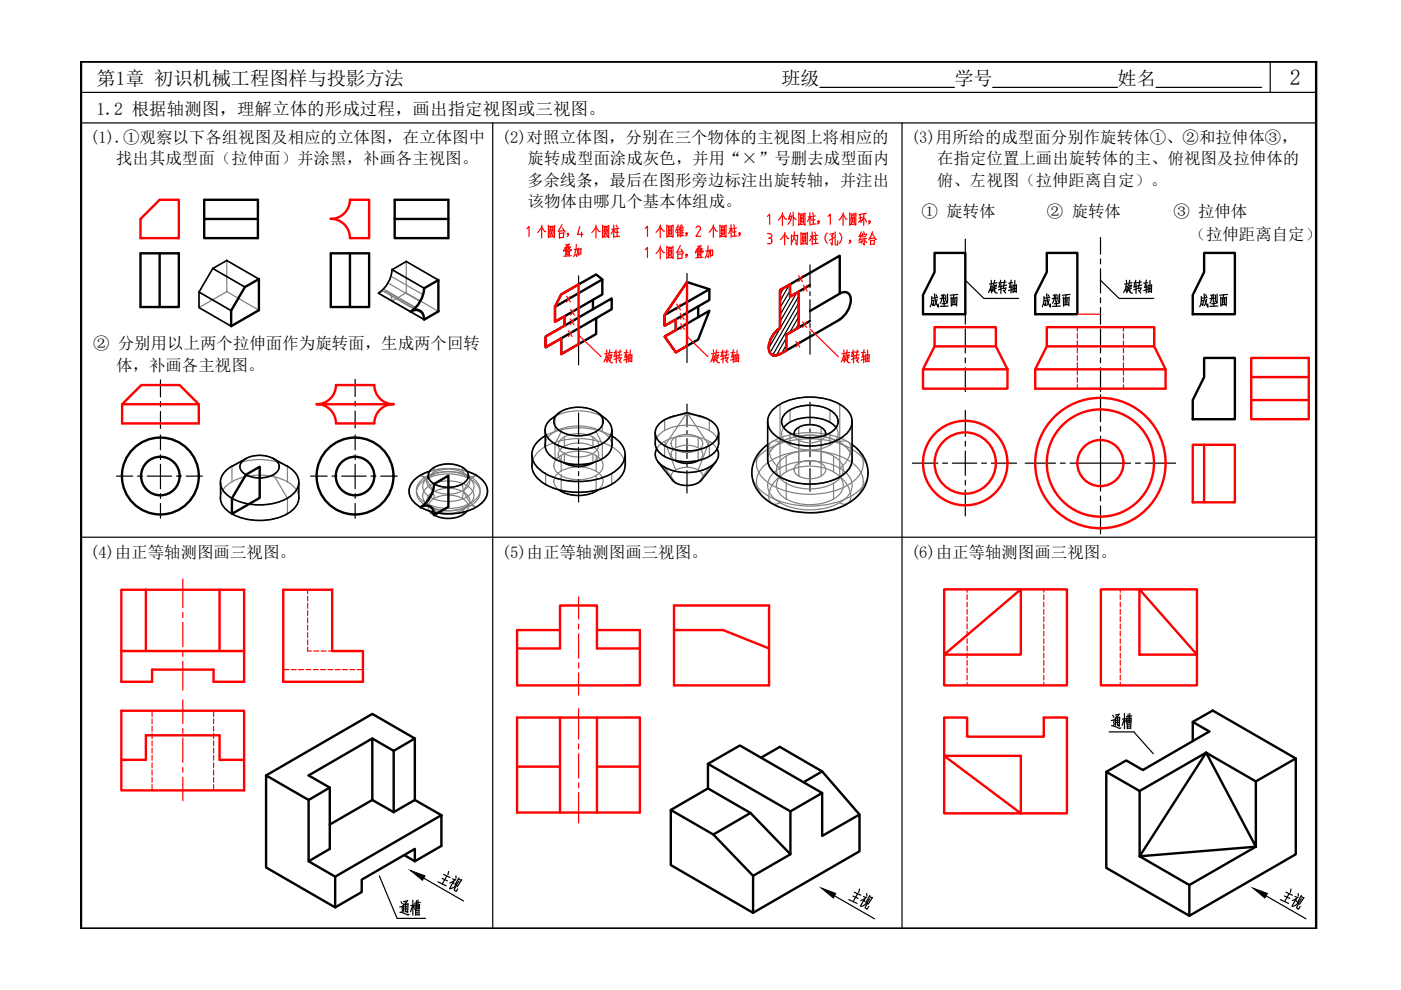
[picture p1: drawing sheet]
<svg xmlns="http://www.w3.org/2000/svg" width="297mm" height="210mm" viewBox="0 0 297 210" stroke-linecap="round" stroke-linejoin="round" font-family="sans-serif">
<!-- layer: 0 -->
<path d="M17.2 13.1h261.8v183.8h-261.8z" fill="none" stroke="#000" stroke-width=".51"/>
<g fill="none" stroke="#000" stroke-width=".25">
<path d="M17.2 19.6h261.8M173.8 18.5h28.5M210.5 18.5h26.4M245.1 18.5h22.4M269.3 13.1v6.5M17.2 26.1h261.8M104.5 26.1v170.8M191.2 26.1v170.8M253.6 88.9h8.2M17.2 113.9h261.8M132.5 152.1h3.2v3.2M135.7 142.1v3.2h-3.2"/>
<path d="M142.9 142.1v3.2h3.2M223 152.1h3.2v3.2M226.2 142.1v3.2h-3.2M233.4 142.1v3.2h3.2"/>
</g>
<g fill="none" stroke="#000" stroke-width=".51">
<path d="M29.8 53.7h8.1v11.4h-8.1zM33.9 53.7v11.4M43.3 42.4h11.4v8.1h-11.4zM43.3 46.4h11.4M70.1 53.7h8.2v11.4h-8.2zM74.2 53.7v11.4M83.7 42.4h11.4v8.1h-11.4zM83.7 46.4h11.4M127.7 59.3l-10 5.8M145.7 59.8l4.7 1.5v2.3l-2.4 1.4v2.3l2.4-1.4-2.4 6.1-4.7 2.7-2.4-3.3 2.4-1.4v-2.3l-2.4 1.4v-2.3zM198.1 53.6h6.6v13h-9v-4l2.4-4.9zM221.9 53.6h6.5v13h-8.9v-4l2.4-4.9z"/>
<path d="M255.3 53.6h6.5v13h-8.9v-4l2.4-4.9zM51.9 60.9l3-1.7v6.6l-5.9 3.4v-3.3zM87 66.1a1.76 1.76 0 0 1 2.1-.2 1.76 1.76 0 0 1 .8 1.8M89.9 61.1a6.3 6.3 0 0 1-2.8 5M89.9 61.1l3-1.7v6.6l-3 1.8M119 62.4l7.4-4.2 1.3 1.1v3.1l-2 1.2v2l4-2.3v2.3l-3.3 1.9v3.3l-7.4 4.3v-3.4l-3.3 1.9v-2.2l4-2.3v-2l-2 1.1v-3.1zM125.7 63.6l-6 3.5M125.7 65.6l-6 3.5M126.4 67.5l-7.4 4.2M148 65l-4.7 2.7M148 67.3l-4.7 2.7M150.4 61.3l-9.5 5.5"/>
<path d="M167.5 60.3v2.6l4.2-2.5M169.4 61.8v7.7M171.7 65.9l6.3-3.6v-8.1l-12.6 7.3v8.1a4.7 4.7 0 0 0-2.2 5.2 1.38 1.38 0 0 0 2.2 .3M171.7 68.1l-5 2.9v3.3M178 62.2a1.44 1.44 0 0 1 1.7-.1 1.44 1.44 0 0 1 .7 1.5 5.3 5.3 0 0 1-2.4 4.1M178 67.8l-12.6 7.3M255.3 75.9h6.5v13h-8.9v-4.1l2.4-4.8zM52.1 100.7l3-1.7v6.6l-5.9 3.4v-3.4zM92 102.6a6.4 6.4 0 0 1-2.8 5 1.76 1.76 0 0 1 2-.2 1.76 1.76 0 0 1 .8 1.8M92.1 102.6l3-1.7v6.6l-3 1.7M78.9 156.6v13l4.6 2.6M83.5 159.2v13"/>
<path d="M88 156.6v13M252.9 153.1l4.2-2.4 17.6 10.1v20.3l-22.5 13.1M252.9 157.1v-4l3.5 2-14.1 8.2-3.5-2.1-4.2 2.4M56.4 164.4l22.5-13 9.1 5.2-4.5 2.6-4.6-2.6-13.5 7.8 4.5 2.6v13l-4.5 2.6 5.7 3.3M65.4 169.6v13M69.9 167l-4.5 2.6-9-5.2v19.5l14.7 8.5 5.6-3.3v-2.6l11.3-6.5v2.6l5.6-3.2v-6.6M78.9 169.6l-9 5.2M88 169.6l-4.5 2.6M88 169.6l5.6 3.2M93.6 172.8l-22.5 13.1v6.5M142.2 171.7l7.9-4.5 9 5.2-7.9 4.5-9-5.2v11.7l17.5 10.1 22.5-13v-7.8l-7.9 4.5v-9.1l-6.7 3.9v9.1l-7.9 4.6v7.8M150.1 162v5.2"/>
<path d="M151.2 176.9l8.5 8.8M159.1 172.4l8.5 8.7M161.4 160.6l3.9-2.2 9 5.2-3.9 2.2M174.3 168.1l-17.4-10-6.8 3.9 17.5 10M174.3 163.6l7.9 9.1M241.6 167.7l14.1-8.1 10.6 19.9v-13.8l-10.6-6.1-14.1 22 24.7-2.1-14.1 8.1-10.6-6v-13.9l-7-4.1v20.4l17.6 10.2v-6.6M274.7 160.8l-8.4 4.9M85.7 181.3l2.3 1.3"/>
<circle cx="34" cy="100.9" r="8.2"/>
<circle cx="34" cy="100.9" r="4.1"/>
<circle cx="75.3" cy="100.9" r="8.2"/>
<circle cx="75.3" cy="100.9" r="4.1"/>
</g>
<!-- layer: 0 -->
<path d="M174.1 188.3l3.1 1.1-.5 1zM265.6 188.3l3.1 1.1-.5 1z" fill="#000" stroke="#000" stroke-width=".21"/>
<g fill="none" stroke="#000" stroke-width=".25">
<path d="M204.7 59.4l3.9 3.9h7.4M233.3 59.4l4 3.9h7.3M166.1 61.1l-.7 1.3M166.7 71.7l-2.1 3.7M166.7 73.2l-1 1.7M167.4 60.4l-2 3.4M167.5 61.6l-2.1 3.7M167.7 62.8l-2.3 3.9M168.9 62l-3.5 6.2M169.4 62.8l-6.4 11M169.4 64.2l-6.1 10.6M169.4 65.7l-5.6 9.6"/>
<path d="M169.4 67.1l-2 3.5M169.4 68.6l-.8 1.2M265.3 75.9v13h12.2M201.1 82.4h7.1M229.8 82.4h7M252.9 94.3h8.9v12.2M48.6 150.7h3.2v3.1M51.8 141.4v3.2h-3.2M60.1 141.4v3.2h3.1M240.4 155.2l4.1 4.6M80.4 185.7l3.8 9h6"/>
</g>
<path d="M87 184.6l3.1 1.1-.5 .9z" fill="#000" stroke="#000" stroke-width=".21"/>
<g fill="none" stroke="#000" stroke-width=".25">
<path d="M122.7 58.5v4.8M145.7 58v4.8M171.7 56.2v4.8M204.7 50.7v3.3M204.7 55.1v1M204.7 57.1v5.2M233.3 50.4v3.5M233.3 54.9v1.1M233.3 57v5.1M122.7 64.1v.9M122.7 65.8v4.2M122.7 70.9v.8"/>
<path d="M122.7 72.6v4.8M145.7 63.6v.9M145.7 70.3v.9M145.7 72v4.9M171.7 63.5v4.2M171.7 68.6v.8M171.7 70.3v4.8M204.7 65.4v3.3M204.7 69.8v5M204.7 75.9v1M204.7 78v5M233.3 63.1v1.1"/>
<path d="M233.3 65.2v3.5M233.3 69.8v5M233.3 75.9v1M233.3 78v5M34 80.5v3.6M34 85.2v1M34 87.2v3.6M34 92.2v3.2M34 96.4v1M34 98.5v5.1M75.3 80.4v3.7M75.3 85.1v1"/>
<path d="M75.3 87.2v3.5M75.3 92.2v3.2M75.3 96.4v1M75.3 98.5v5.1M122.7 87.6v4.8M122.7 93.2v.9M122.7 94.9v4.2M122.7 100v.8M145.7 85.7v4.8M145.7 91.3v.8M145.7 93v4.2M145.7 98.1v.8"/>
<path d="M145.7 99.8v4.7M171.7 85.3v4.8M171.7 90.9v.9M171.7 92.6v4.2M171.7 97.7v.8M171.7 99.3v4.9M193.4 98.2h5.4M199.8 98.2h1.1M201.9 98.2h5.2M204.7 87v5.5M204.7 93.5v1.1M204.7 95.6v5.2"/>
<path d="M208.1 98.2h1.1M210.2 98.2h5.3M217.4 98.2h6.4M224.8 98.2h1M226.9 98.2h12.8M233.3 92.5v11.6M233.3 83.7v5.7M233.3 90.4v1M240.7 98.2h1.1M242.8 98.2h6.4M24.7 101h3.4M29.2 101h1"/>
<path d="M31.2 101h5.2M34 104.7v1M34 106.8v3.1M37.4 101h1.1M39.5 101h3.4M65.9 101h3.5M70.4 101h1M72.5 101h5.1M75.3 104.7v1M75.3 106.8v3.1M78.6 101h1.1M80.7 101h3.5"/>
<path d="M122.7 101.7v4.8M204.7 101.8v1.1M204.7 103.9v5.5M233.3 105.2v1M233.3 107.3v5.9"/>
</g>
<g fill="none" stroke="#808080" stroke-width=".25">
<path d="M45.1 56.9l3-1.7v6.6l6.8 4v-6.6M45.1 56.9h.1M48.1 55.2l6.8 4-3 1.7M48.1 55.2h.1M54.9 59.2h.1M82.9 58.6l6.8 3.9M83.1 57.2a6.3 6.3 0 0 1-2.9 4.9M83.1 57.2l3-1.8 6.8 4-3 1.7M83.1 57.2h.1M83.1 57.2l6.8 3.9M86.1 55.4v6.7l-3 1.7 6.8 4 3-1.8M86.1 55.4h.1"/>
<path d="M92.9 59.4v6.6l-6.8-3.9M92.9 59.4h.1M42.2 65.2l6.8 4 5.9-3.4M42.2 61.9l2.9-5 6.8 4-2.9 5M42.2 65.2h.1M48.1 61.8l-5.9 3.4v-3.3l6.8 4v3.3M48.1 61.8h.1M49 69.2h.1M49 65.9h.1M51.9 60.9h.1M54.9 65.8h.1M80.2 62.1a1.76 1.76 0 0 1 2-.1 1.76 1.76 0 0 1 .9 1.8"/>
<path d="M80.2 62.2h.1M80.2 62.2l9.7 5.6M81.4 61.3l6.8 3.9M81.4 61.8l8.3 4.8M82.3 60l6.8 4M82.3 62l6.8 3.9M86.1 62.1h.1M87 66.1a1.76 1.76 0 0 1 2.1-.2 1.76 1.76 0 0 1 .8 1.8M87.1 66.1h.1M89.9 61.1a6.3 6.3 0 0 1-2.8 5M89.9 67.8h.1M89.9 61.1h.1"/>
<path d="M92.9 66h.1M48.1 99.6a12.2 12.2 0 0 1 13.9 0 3.2 3.2 0 0 1 0 5.3 12.2 12.2 0 0 1-13.9 0 3.2 3.2 0 0 1 0-5.3zM51.6 97.6a6 6 0 0 1 7.3 .4 1.73 1.73 0 0 1-.9 2.6 6 6 0 0 1-6.8-.7 1.56 1.56 0 0 1 .4-2.3zM52.1 97.3l-2.9 1.6v3.3M58 97.3h.1M58 97.3l2.9 1.6M60.9 98.9h.1M60.9 98.9v3.3M91.5 99.5a6 6 0 0 1 7.5 .4 1.81 1.81 0 0 1-.9 2.7 6 6 0 0 1-7-.8 1.63 1.63 0 0 1 .4-2.3zM92 99.1a1.76 1.76 0 0 1-.8 1.9 1.76 1.76 0 0 1-2-.2 6.2 6.2 0 0 1 2.8 4.9M98.1 99.1a1.76 1.76 0 0 0 .8 1.9 1.76 1.76 0 0 0 2-.2 6.2 6.2 0 0 0-2.8 4.9M98.1 99.1h.1"/>
<path d="M114.1 95.8a14 14 0 0 1 12.4-2.4 8.5 8.5 0 0 1 5.7 3.8 3.9 3.9 0 0 1-1.7 5 14.9 14.9 0 0 1-15.7 0 3.9 3.9 0 0 1-.7-6.4zM114.1 93.5a14 14 0 0 1 12.4-2.3 8.5 8.5 0 0 1 5.7 3.7 3.9 3.9 0 0 1-1.7 5 14.9 14.9 0 0 1-15.7 0 3.9 3.9 0 0 1-.7-6.4zM115.7 92.4v2.2M116.3 92.5a10.2 10.2 0 0 1 10.5-1.4 4 4 0 0 1 2.9 3.3 4 4 0 0 1-2.9 3.3 10.8 10.8 0 0 1-9.9-.9 2.77 2.77 0 0 1-.6-4.3zM116.3 89.3a10.2 10.2 0 0 1 10.5-1.4 4 4 0 0 1 2.9 3.3 4 4 0 0 1-2.9 3.3 10.8 10.8 0 0 1-9.9-.9 2.77 2.77 0 0 1-.6-4.3zM117.7 97.3h.1M117.7 94.1h.1M117.7 94.1v3.2M118.1 97.2a7.5 7.5 0 0 1 9.1 0 2.09 2.09 0 0 1-.6 3.4 7.7 7.7 0 0 1-8.5-.4 1.99 1.99 0 0 1 0-3zM118.1 87.8a7.5 7.5 0 0 1 9.1 0 2.09 2.09 0 0 1-.6 3.5 7.7 7.7 0 0 1-8.5-.4 1.99 1.99 0 0 1 0-3.1zM119 91.6h.1M119 96.5v3.4"/>
<path d="M119 87.3l-1.3 1v3.2M119 91.6l-1.3 2.5M119.1 95a6.1 6.1 0 0 1 7.5 .4 1.8 1.8 0 0 1-.9 2.8 6.1 6.1 0 0 1-7-.8 1.62 1.62 0 0 1 .4-2.4zM119.1 93a6.1 6.1 0 0 1 7.5 .4 1.8 1.8 0 0 1-.9 2.8 6.1 6.1 0 0 1-7-.8 1.62 1.62 0 0 1 .4-2.4zM119.7 98.2h.1M119.7 96.2h.1M119.7 92.7v1.9M119.7 96.2v2M125.7 92.7v1.9M125.7 96.2v2M126.4 96.5v3.4M126.4 87.3l1.3 1v3.2"/>
<path d="M126.4 91.6l1.3 2.5v3.2M129.7 92.4v2.2M139.7 94.5a9.6 9.6 0 0 1 9.9-1.3 3.5 3.5 0 0 1 2.7 3.7 6.1 6.1 0 0 1-5.6 3.2 8.8 8.8 0 0 1-7-2 2.49 2.49 0 0 1 0-3.6zM139.7 92.2a9.6 9.6 0 0 1 9.9-1.3 3.5 3.5 0 0 1 2.7 3.8 6.1 6.1 0 0 1-5.6 3.2 8.8 8.8 0 0 1-7-2.1 2.49 2.49 0 0 1 0-3.6zM139.7 90a9.6 9.6 0 0 1 9.9-1.4 3.5 3.5 0 0 1 2.7 3.8 6.1 6.1 0 0 1-5.6 3.2 8.8 8.8 0 0 1-7-2.1 2.49 2.49 0 0 1 0-3.5zM140.9 91.3v-2.3l4.8-1.5-4.8 7M140.9 99.1h.1M140.9 96.8h.1M140.9 94.5h.1M140.9 93.6l2.4 6.1M140.9 99.1l2.4 3.3M140.9 94.5v2.3"/>
<path d="M142.6 95.5a4.8 4.8 0 0 1 6.1 0 1.47 1.47 0 0 1-1 2.3 4.9 4.9 0 0 1-5.1-.6 1.22 1.22 0 0 1 0-1.7zM142.6 93.2a4.8 4.8 0 0 1 6.1 0 1.47 1.47 0 0 1-1 2.3 4.9 4.9 0 0 1-5.1-.6 1.22 1.22 0 0 1 0-1.7zM143.3 97.7h.1M143.3 95.4h.1M143.3 92.7v2.2M143.3 95.4v2.3M145.7 87.5h.1M148 92.7v2.2M148 95.4v2.3M150.4 91.3v-2.3l-4.7-1.5 4.7 7v2.3M150.4 99.1l-2.4 3.3M150.4 93.6l-2.4 6.1"/>
<path d="M160.8 96.8a14.9 14.9 0 0 1 10.9-3.8 15.5 15.5 0 0 1 10.9 3.8 4.8 4.8 0 0 1-.8 7.4 17.9 17.9 0 0 1-14.5 2.6 10.4 10.4 0 0 1-7.6-4.9 4.6 4.6 0 0 1 1.1-5.1zM161.9 98.8a14.8 14.8 0 0 1 11.3-3.2 12.3 12.3 0 0 1 8.9 4 4.5 4.5 0 0 1-1.4 6.5 17.1 17.1 0 0 1-18 0 4.5 4.5 0 0 1-.8-7.3zM161.9 95a14.8 14.8 0 0 1 11.3-3.2 12.3 12.3 0 0 1 8.9 3.9 4.5 4.5 0 0 1-1.4 6.6 17.1 17.1 0 0 1-18 0 4.5 4.5 0 0 1-.8-7.3zM164.2 94.6a13.2 13.2 0 0 1 12.4-1.5 6 6 0 0 1 4 3.6 3.9 3.9 0 0 1-2.1 4.2 13.7 13.7 0 0 1-13.5 0 3.7 3.7 0 0 1-.8-6.3zM164.2 86.5a13.2 13.2 0 0 1 12.4-1.5 6 6 0 0 1 4 3.6 3.9 3.9 0 0 1-2.1 4.2 13.7 13.7 0 0 1-13.5 0 3.7 3.7 0 0 1-.8-6.3zM165.4 93.8a1.44 1.44 0 0 0-1.7-.2 1.44 1.44 0 0 0-.7 1.5 5.3 5.3 0 0 0 2.4 4.2M165.4 93h.1M165.4 85.8v15.3M165.4 97.7a10.2 10.2 0 0 1 10.5-1.4 4 4 0 0 1 2.9 3.3 4 4 0 0 1-2.9 3.3 10.8 10.8 0 0 1-9.9-.9 2.77 2.77 0 0 1-.6-4.3zM166.5 87.6a8.7 8.7 0 0 1 10.4 0 2.38 2.38 0 0 1-.6 4 8.9 8.9 0 0 1-9.8-.5 2.26 2.26 0 0 1 0-3.5zM166.5 90.2a8.7 8.7 0 0 1 10.4 0 2.38 2.38 0 0 1-.6 4 8.9 8.9 0 0 1-9.8-.5 2.26 2.26 0 0 1 0-3.5zM166.7 96.7v3.4"/>
<path d="M167.5 91.8h.1M167.5 94.4h.1M167.5 86.9v2.6M167.5 91.8v2.6M168.7 91.1a4.8 4.8 0 0 1 6 0 1.47 1.47 0 0 1-.9 2.4 4.9 4.9 0 0 1-5.1-.7 1.22 1.22 0 0 1 0-1.7zM168.7 98.7a4.8 4.8 0 0 1 6 0 1.47 1.47 0 0 1-.9 2.4 4.9 4.9 0 0 1-5.1-.7 1.22 1.22 0 0 1 0-1.7zM169.4 93.4h.1M169.4 90.6v10.4M174.1 90.6v10.4M176 86.9v2.6M176 91.8v2.6M176.7 96.7v3.4"/>
<path d="M178 93.8a1.44 1.44 0 0 1 1.7-.2 1.44 1.44 0 0 1 .7 1.5 5.3 5.3 0 0 1-2.4 4.2M178 85.8v15.3M48.1 102.9a12.2 12.2 0 0 1 13.9 0 3.2 3.2 0 0 1 0 5.3 12.2 12.2 0 0 1-13.9 0 3.2 3.2 0 0 1 0-5.3zM52.1 100.7l-2.9 4.9v3.4M58 100.7l2.9 4.9v3.4M60.9 102.2h.1M88.1 101.5a12.2 12.2 0 0 1 13.9 0 3.2 3.2 0 0 1 0 5.3 12.2 12.2 0 0 1-13.9 0 3.2 3.2 0 0 1 0-5.3zM89 102.1a9.6 9.6 0 0 1 10-1.4 3.6 3.6 0 0 1 2.7 3.8 6.1 6.1 0 0 1-5.6 3.3 8.8 8.8 0 0 1-7.1-2.1 2.53 2.53 0 0 1 0-3.6zM89 102.6a9.6 9.6 0 0 1 10-1.4 3.6 3.6 0 0 1 2.7 3.8 6.1 6.1 0 0 1-5.6 3.3 8.8 8.8 0 0 1-7.1-2.1 2.53 2.53 0 0 1 0-3.6zM90.3 101.6a7.8 7.8 0 0 1 9.4 0 2.18 2.18 0 0 1-.5 3.6 8 8 0 0 1-8.9-.4 2.08 2.08 0 0 1 0-3.2zM90.3 103.5a7.8 7.8 0 0 1 9.4 0 2.18 2.18 0 0 1-.5 3.7 8 8 0 0 1-8.9-.5 2.08 2.08 0 0 1 0-3.2zM91.3 100.6a6.7 6.7 0 0 1 7.5 0 1.9 1.9 0 0 1 .8 1.9 1.9 1.9 0 0 1-1.3 1.5 6.4 6.4 0 0 1-7.4-.9 1.74 1.74 0 0 1 .4-2.5z"/>
<path d="M91.3 104.7a6.7 6.7 0 0 1 7.5 0 1.9 1.9 0 0 1 .8 1.8 1.9 1.9 0 0 1-1.3 1.5 6.4 6.4 0 0 1-7.4-.8 1.74 1.74 0 0 1 .4-2.5zM91.5 106.1a6 6 0 0 1 7.5 .4 1.81 1.81 0 0 1-.9 2.7 6 6 0 0 1-7-.8 1.63 1.63 0 0 1 .4-2.3zM92 102.6a6.3 6.3 0 0 1-2.8 4.9 1.77 1.77 0 0 1 2-.1 1.77 1.77 0 0 1 .8 1.8M98.1 102.6a6.3 6.3 0 0 0 2.8 4.9 1.77 1.77 0 0 0-2-.1 1.77 1.77 0 0 0-.8 1.8M98.1 105.7h.1M101 100.8h.1M115.7 102.7h.1M115.7 100.4h.1M115.7 100.4v2.3M118.1 100.5a7.5 7.5 0 0 1 9.1 0 2.09 2.09 0 0 1-.6 3.5 7.7 7.7 0 0 1-8.5-.4 1.99 1.99 0 0 1 0-3.1zM119 104.2h.1M119 100.8h.1"/>
<path d="M119 100.8v3.4M126.4 100.8v3.4M129.7 100.4v2.3M142.6 100.2a4.8 4.8 0 0 1 6.1 0 1.47 1.47 0 0 1-1 2.3 4.9 4.9 0 0 1-5.1-.6 1.22 1.22 0 0 1 0-1.7zM143.3 102.4h.1M164.2 100.1a13.2 13.2 0 0 1 12.4-1.5 6 6 0 0 1 4 3.6 3.9 3.9 0 0 1-2.1 4.1 13.7 13.7 0 0 1-13.5 0 3.7 3.7 0 0 1-.8-6.2zM165.4 101.1a4.8 4.8 0 0 0-2.2 5.2 1.38 1.38 0 0 0 2.2 .3M165.4 106.6h.1M165.4 101.1h.1M165.4 101a10.2 10.2 0 0 1 10.5-1.4 4 4 0 0 1 2.9 3.3 4 4 0 0 1-2.9 3.3 10.8 10.8 0 0 1-9.9-.9 2.77 2.77 0 0 1-.6-4.3zM166.7 105.9h.1M166.7 102.5h.1"/>
<path d="M166.7 102.5v3.4M169.4 101h.1M176.7 102.5v3.4M178 101.1a4.8 4.8 0 0 1 2.2 5.2 1.38 1.38 0 0 1-2.2 .3"/>
</g>
<g fill="none" stroke="#000" stroke-width=".34">
<path d="M45.1 56.9l-2.9 5M54.9 59.2l-6.8-4-3 1.7 6.8 4M83.1 57.2a6.3 6.3 0 0 1-2.9 4.9M92.9 59.4l-6.8-4-3 1.8 6.8 3.9M42.2 61.9v3.3l6.8 4M42.2 61.9l6.8 4M80.2 62.2l9.7 5.6M49.3 98.8a4.1 4.1 0 0 0-2.5 4 6.1 6.1 0 0 0 4.9 3.8 12.1 12.1 0 0 0 10.5-1.9 3.3 3.3 0 0 0-.5-5.4l-.9-.5M51.6 97.6a6 6 0 0 1 7.3 .4 1.73 1.73 0 0 1-.9 2.6 6 6 0 0 1-6.8-.7 1.56 1.56 0 0 1 .4-2.3zM52.2 97.2l-2.9 1.6M57.9 97.2l2.9 1.6M91.1 99.9a5.9 5.9 0 0 0-4.3 3.7 3.8 3.8 0 0 0 2.1 3.8 12.5 12.5 0 0 0 13-.6 3.3 3.3 0 0 0-.2-5.5l-1.1-.7-1.6-.7"/>
<path d="M91.5 99.5a6 6 0 0 1 7.5 .4 1.81 1.81 0 0 1-.9 2.7 6 6 0 0 1-7-.8 1.63 1.63 0 0 1 .4-2.3zM112.8 98.7a5.4 5.4 0 0 0 3.7 4.4 15.4 15.4 0 0 0 13.7-.7 4.6 4.6 0 0 0 2.3-3.7M112.8 96.4v2.3M115.6 94.4a4.4 4.4 0 0 0 3.5 3.6 10.8 10.8 0 0 0 9.4-1.3 3 3 0 0 0 1.2-2.3M115.6 92.4a4.4 4.4 0 0 0-2.6 5.2 7.3 7.3 0 0 0 4.8 3.7 15.3 15.3 0 0 0 12.7-1.5 3.9 3.9 0 0 0 .2-6.7l-1-.7M115.6 91.2v3.2M118.1 87.8a7.5 7.5 0 0 1 9.1 0 2.09 2.09 0 0 1-.6 3.5 7.7 7.7 0 0 1-8.5-.4 1.99 1.99 0 0 1 0-3.1zM118.5 87.6a4.8 4.8 0 0 0-2.9 3.6 4 4 0 0 0 2.9 3.3 11 11 0 0 0 9.6-.7 2.86 2.86 0 0 0 .3-5M119.5 98.1a6.7 6.7 0 0 0 6.3 0M126.9 87.6l1.5 1.2M129.8 91.2v3.2M132.6 96.4v2.3"/>
<path d="M138.9 91.8a4.7 4.7 0 0 0 .5 3.7 8.5 8.5 0 0 0 8 2.3 5.6 5.6 0 0 0 4.9-3.2v-.6M139.2 95.2a2.83 2.83 0 0 0 1.7 3.9 10 10 0 0 0 10.5-.8 2.54 2.54 0 0 0 .6-3.1M139.5 97.9l3.1 3.9a4.7 4.7 0 0 0 6.1 0l3.1-3.9M142.8 88.2a4.6 4.6 0 0 0-3.9 3.4 4 4 0 0 0 3.4 3.5 10.2 10.2 0 0 0 8.8-1.1 2.71 2.71 0 0 0-.3-4.8l-2.4-1M142.9 88.3l2.8-.8 2.7 .8M143.2 97.6a5.2 5.2 0 0 0 4.9 0M152.4 91.8v2.3M162.8 89.4v8.1a4.9 4.9 0 0 0 3.4 4 13.8 13.8 0 0 0 12.6-.9 4.2 4.2 0 0 0 1.9-3.1v-8.1M162.8 94.3a7 7 0 0 0 .1 12 17 17 0 0 0 17.4 .1 7 7 0 0 0 3.2-8.9l-.7-1.1-.8-1-1.3-1.1M164.2 86.5a13.2 13.2 0 0 1 12.4-1.5 6 6 0 0 1 4 3.6 3.9 3.9 0 0 1-2.1 4.2 13.7 13.7 0 0 1-13.5 0 3.7 3.7 0 0 1-.8-6.3zM166.2 90.7a8 8 0 0 1 8.1-1.9 5.5 5.5 0 0 1 3 1.9M166.5 87.6a8.7 8.7 0 0 1 10.4 0 2.38 2.38 0 0 1-.6 4 8.9 8.9 0 0 1-9.8-.5 2.26 2.26 0 0 1 0-3.5z"/>
<path d="M168.4 92.2a1.8 1.8 0 0 1 1.5-1.9 4.9 4.9 0 0 1 4.9 .9l.3 .7-.1 .3M46.7 105.5a4.4 4.4 0 0 0 2.9 3.7 12.5 12.5 0 0 0 12.4-1 3.5 3.5 0 0 0 1.4-2.7M46.8 102.3v3.3M63.4 102.3v3.3M90.8 100.9l-.1 .5M91.1 108.4a5.8 5.8 0 0 0 6.6 1l1.3-1M99.3 100.9l.2 .5M118.5 103.9a7.8 7.8 0 0 0 8.3 0"/>
</g>
<g fill="none" stroke="#f00" stroke-width=".51">
<path d="M33.9 42.4h4v8.1h-8.1v-4.1zM70.1 46.4a4.1 4.1 0 0 0 4.1-4h4.1v8.1h-4.1M70.1 46.4a4.1 4.1 0 0 1 4.1 4.1M145.7 59.8v13.5l-2.4 1.4-2.4-3.3 2.4-1.4v-2.3l-2.4 1.4v-2.3zM119 62.4l3.7-2.1v12.7l-3.7 2.1v-3.4l-3.3 1.9v-2.2l4-2.3v-2l-2 1.1v-3.1zM165.4 75.1a1.44 1.44 0 0 1-1.7 .1 1.44 1.44 0 0 1-.7-1.5 5.2 5.2 0 0 1 2.4-4.1v-8.1l2.1-1.2v2.6l1.9-1.1v7.7l-2.7 1.5v3.3l-1.3 .8M195.7 78.3h17.9M198.1 69.4h13v4l2.5 4.9v4.1h-17.9v-4.1l2.4-4.9zM198.1 73.4h13M219.5 78.3h27.6M221.9 69.4h22.8v4l2.4 4.9v4.1h-27.6v-4.1l2.4-4.9zM221.9 73.4h22.8"/>
<path d="M265.3 75.9h12.2v13h-12.2zM265.3 80h12.2M25.9 85.7l4.1-4.1h8.1l4 4.1v4.1h-16.2zM25.9 85.7h16.2M67.1 85.7a4.1 4.1 0 0 1 4.1 4.1M71.2 89.8h8.2M83.4 85.7a4.1 4.1 0 0 1-4-4.1h-8.2a4.1 4.1 0 0 1-4.1 4.1h16.4M83.4 85.7a4.1 4.1 0 0 0-4 4.1M252.9 94.3h8.9v12.2h-8.9zM255.3 94.3v12.2M265.3 84.8h12.2M25.7 125h26.1v19.6h-6.5v-2.6h-13.1v2.6h-6.5z"/>
<path d="M25.7 138h26.1M30.9 125v13M46.6 125v13M60.1 125h10.3v13h6.5v6.6h-16.8zM109.6 137.5h9.1v-9.1h7.9v9.1h9.1M118.7 133.6h-9.1v11.7h26.1v-11.7h-9.1M142.9 128.4h20.2v16.9h-20.2zM142.9 133.6h10.4l9.8 3.9M200.2 125h26v20.3h-26zM200.2 138.8l16.2-13.8v13.8zM233.4 125h8.2v13.8h12.2v6.5h-20.4zM241.6 125h12.2v13.8z"/>
<path d="M25.7 150.7h26.1v16.9h-26.1zM109.6 152.1h26.1v20.2h-26.1zM118.7 152.1v20.2M126.6 152.1v20.2M200.2 152.1h4.8v4.1h16.3v-4.1h4.9v20.4h-9.8l-16.2-12.2v12.2h16.2v-12.2h-16.2zM25.7 161.1h5.2v-5.2h15.7v5.2h5.2M109.6 162.5h9.1M126.6 162.5h9.1"/>
<circle cx="204.6" cy="98.2" r="9"/>
<circle cx="204.6" cy="98.2" r="6.5"/>
<circle cx="233.3" cy="98.2" r="13.8"/>
<circle cx="233.3" cy="98.2" r="11.4"/>
<circle cx="233.3" cy="98.2" r="4.9"/>
</g>
<g fill="none" stroke="#f00" stroke-width=".25">
<path d="M111.7 48.5l.5-.5v2.2M114.8 48.1l.7 1h.2M114.8 48.5v1.9M114.9 47.7l-.1 .5-.8 1.1M116.3 50.2h1.2v.1M116.3 47.7v2.7M116.7 48.2v.6M117.2 48.2l-.5 .1M117.2 48.1v.6M117.5 47.9l-1.2 .1M117.6 47.8l-.1 2.6M119.2 47.6l-.8 1.4"/>
<path d="M119.3 48.3l.5 .9M122.9 48l-.4 1.7h1.1M126.4 48.1l.6 1h.2M126.4 48.5v1.9M126.4 47.7l-.1 .5-.8 1.1M127.7 50.2h1.3l.1 .1M127.7 47.7v2.7M128.1 48.2v1.5M128.4 49.1l-.2 .8-.2 .3M128.5 49.6l.3 .4M128.7 48.2l-.6 .1M128.7 48.1v.6h-.6"/>
<path d="M128.7 48.9l-.6 .1M128.8 48.8l-.1 .8M129.1 47.9l-1.4 .1M129.1 47.8v2.6M130.1 47.7v2.7M130.4 49.1l-.3-.5-.5 1M130.4 48.5l-.7 .1M130.7 47.7l.2 .5M130.8 48.5v1.7M131.2 49.2l-.7 .1M131.3 48.4l-.8 .1M131.4 50.1l-1.1 .1"/>
<path d="M136.8 52.9l.5-.4v2.1M136.8 48.5l.5-.6v2.2M140 52.5l.6 1h.3M140 48l.6 1h.3M140 48.4v2M140 52.9v2M140 52.2l-.1 .5-.8 1M140 47.7l-.1 .5-.8 1.1M141.4 54.7l1.2-.1 .1 .2M141.4 50.2l1.2-.1 .1 .1M141.4 47.7v2.6M141.4 52.2v2.6"/>
<path d="M141.8 48.1l-.1 1.5M141.8 52.6l-.1 1.5M142.1 53.6l-.3 .7-.2 .3M142.1 49.1l-.1 .4-.4 .6M142.1 54l.3 .4M142.1 49.5l.3 .4M142.3 52.6l-.5 .1M142.3 48.2h-.5M142.4 52.6l-.1 .5M142.4 53.1l-.6 .1M142.4 53.4l-.7 .1M142.4 48l-.1 .6"/>
<path d="M142.4 48.6l-.6 .1M142.4 48.8l-.7 .1M142.4 53.2v.8M142.4 48.8v.7M142.7 52.4l-1.3 .1M142.7 47.7v2.6M142.7 52.2v2.6M142.7 47.9h-1.3M143.7 53.7v1.2M143.7 48.7v1.4M143.8 47.7l-.6 1.4M144 49.2l-.6 .1"/>
<path d="M144 48.6l-.5 .1M144 49.6l-.4 .6M144 48.1l-.4 .1M144.2 48.3v2M144.3 52.1l-.8 1.4M144.4 52.8l.5 .9M144.4 47.7l-.4 1.1M144.6 47.7l.1 .4M144.6 48.4v1.6M144.6 54.8h-.9M144.6 53.7v1.1M144.6 53.8l-.9 .1"/>
<path d="M144.7 53.3l-1.2 .2M144.9 48.8l-.6 .1M144.9 49.3l-.6 .1M145 48.3l-.7 .1M145 49.9l-.7 .1M145.6 54h.1M145.6 49.5h.1M145.7 54.1l-.1 .3-.3 .2M145.7 49.6l-.1 .3-.3 .1M147.5 53.2l-.1 .5M147.6 48.3a.49 .49 0 0 1 .6-.3 .49 .49 0 0 1 .3 .7M147.7 53l.4 .2"/>
<path d="M147.9 53.5v1.1M148 52.4l.6 .2M148.2 52.8l-.6 .1M148.2 52.8l-.6 .5M148.4 52.9l.5 .3M148.4 48.7l-.8 1.4h.9M148.5 53.9l-.6 .1M148.5 54.2l-.6 .1M148.6 53.5v1.1M148.6 53.6l-.7 .1M148.6 52.1l-.7 .1M148.7 52.1l-.8 .6"/>
<path d="M148.8 52.7l-.4 .1M148.9 52.7l-.6 .5M149 53.3l-1.5 .1M149 54.6l-1.5 .1M149.1 53.2l-.2 .4M149.8 54.3l-.3 .4M150 53.2l-.2 1.1M150.1 52.1v1.2M150.4 53l-.2 1.7-.2-.4M150.4 53.1l-.8 .1M150.7 52.9v1.6M151.1 53.1l-.4 .1"/>
<path d="M151.1 54.1l-.4 .1M151.1 53v1.1M151.2 48l.6 1h.3M151.2 48.4v2M151.3 47.7l-.1 .5-.8 1.1M152.6 50.2l1.3-.1v.1M152.6 47.7v2.6M152.9 48.8v.8M153 48.1v.7M153.3 49.1l-.2 .7-.3 .3M153.3 49.5l.4 .4M153.6 48.2h-.6"/>
<path d="M153.6 48v.6M153.6 48.6l-.6 .1M153.6 48.8l-.7 .1M153.7 48.8l-.1 .7M153.9 47.9h-1.3M154 47.7l-.1 2.6M155 47.6v2.8M155.3 49l-.3-.5-.5 1M155.3 48.5h-.7M155.6 47.7l.1 .4M155.7 48.4v1.7M156.1 49.1l-.8 .1"/>
<path d="M156.2 48.3l-.9 .1M156.2 50l-1 .1M156.8 49.5h.1M157 49.6l-.1 .3-.3 .1M162.7 45.9l.5-.5v2.2M162.7 49.5h.5M162.7 51.7h.5M163 50.5h.2M163.2 49.5a.49 .49 0 0 1 .4 .5 .49 .49 0 0 1-.4 .5M163.2 50.4a.63 .63 0 0 1 .5 .7 .63 .63 0 0 1-.5 .6M165.9 45.5l.6 1h.3M165.9 45.9v1.9"/>
<path d="M165.9 45.1l-.1 .5-.8 1.1M166.4 49.6l.6 1h.2M166.4 50v1.9M166.4 49.3l-.1 .4-.8 1.1M167.3 46.1l.3 .5M167.6 45.2l-.4 1.3M167.8 49.8v2.1M167.9 45.8l-.5 .1M167.9 45.7l-.4 1.2-.4 .7M168.2 45v2.9M168.2 46l.6 .6M168.3 50.4l.5 .7"/>
<path d="M168.4 50l-.1 .6-.4 .7M168.4 49.1v.9M169.1 49.9l-1.3 .2M169.1 49.8l-.1 2.1-.4-.4M169.4 47.6l1.2-.1 .1 .2M169.4 45.1v2.7M169.7 45.6v1.5M169.8 51.7h1.3v.1M169.8 49.3v2.6M170 46.5l-.2 .7-.2 .3M170.1 47l.3 .4M170.2 50.3v.9"/>
<path d="M170.2 49.7v.6M170.3 45.5v.5l-.6 .1M170.3 45.6l-.6 .1M170.3 46.3l-.6 .1M170.4 46.2l-.1 .8M170.5 50.6v.5l-.5 .5M170.5 51.1l.4 .4M170.7 45.3l-1.3 .1M170.7 45.2v2.6M170.8 49.6v.6h-.6M170.8 49.7l-.6 .1M170.8 50.4l-.6 .1"/>
<path d="M170.8 50.3v.8M171.1 49.4l-1.3 .1M171.2 49.3l-.1 2.6M171.7 45.1v2.7M172 46.5l-.3-.5-.5 1M172 45.9l-.6 .1M172.2 49.2v2.7M172.3 45.1l.2 .5M172.5 50.6l-.3-.5-.5 1M172.5 45.8v1.7M172.5 50l-.7 .1M172.7 49.2l.3 .5"/>
<path d="M172.8 46.6l-.7 .1M172.9 45.8l-.8 .1M172.9 50v1.6M173 47.5l-1.1 .1M173.3 50.7l-.8 .1M173.4 49.9l-.9 .1M173.5 51.6l-1.1 .1M173.6 47h.1M173.7 47l-.1 .3-.3 .2M175.4 49.4a1.46 1.46 0 0 0 0 2.2M175.6 45.9l.5-.5v2.2M176.3 50l.2 .2-.1 1.8-.2-.5"/>
<path d="M176.7 49.5l-.8 .1M176.8 49.4l-.4 .7M176.9 50.3l-1.1 .7M177.1 49.2v2.6l.1 .1h.4v-.8M178 49.4a1.46 1.46 0 0 1 0 2.2M178.8 45.5l.6 1h.2M178.8 45.9v1.9M178.8 45.1l-.1 .5-.8 1.1M180.2 47.6l1.2-.1v.2M180.2 45.1v2.7M180.2 51.1h.1M180.4 51.1l-.1 .3-.3 .2"/>
<path d="M180.5 46.2v.9M180.5 45.6v.6M180.8 46.5l-.2 .7-.3 .3M180.8 47l.4 .4M181.1 45.6l-.6 .1M181.1 45.5v.5M181.1 46l-.6 .1M181.1 46.3l-.6 .1M181.2 46.2l-.1 .8M181.4 45.3l-1.2 .1M181.5 45.2l-.1 2.6M182.4 45.5v1.4"/>
<path d="M182.6 49.2l-.4 .9M182.6 50l-.5 .1M182.7 49.8l-.5 1.1M182.7 45.4l-.6 .1M182.7 46.1l-.6 .1M182.7 46.7l-.7 .4M182.7 50.7l-.6 .3M182.7 51.1l-.6 .4M182.9 49.5l-.1 .7M183 51l-.4 .5M183.1 45.8v2M183.1 49.1l.1 .4"/>
<path d="M183.2 45.3l-.2 1-.5 .9M183.2 50.7v1.2l-.2-.2M183.3 46.2l.4 .9M183.4 51l.4 .4M183.5 50.2h-.5M183.7 45.2l-.8 .1M183.7 50.6l-.9 .1M183.7 49.7l-.8 .1M183.8 49.6l-.2 .4M184.3 47h.1M184.5 47l-.1 .3-.3 .2M184.6 50.9v1"/>
<path d="M184.6 51l.8-.1-.1 .9M184.9 49.5l.7 1.2h.3M185 49.1l-.8 1.7M185.4 50.5l-.8 .1M185.4 51.8h-.8M120.1 62.8l.8 1.2M120.5 70.1l.8 1.3M120.9 67.6l.8 1.3M120.9 62.8l-.8 1.2M121 65.6l.8 1.2M121.3 70.1l-.8 1.3M121.7 67.6l-.8 1.3"/>
<path d="M121.8 65.6l-.8 1.2M122.7 71l4.8 4.6M145.7 71.3l4.4 4.3M168.7 72.4l.9 1.2M169.6 72.4l-.9 1.2M170.2 68.2l.8 1.2M171 68.2l-.8 1.2M171.7 69.8l6 5.8M228.4 66.6h4.9M228.4 69.4v.8M228.4 70.7v1M228.4 72.2v1.1"/>
<path d="M228.4 73.8v1M228.4 75.4v1M228.4 76.9v1.1M228.4 78.5v1M228.4 80v1.1M238.2 69.4v.8M238.2 70.7v1M238.2 72.2v1.1M238.2 73.8v1M238.2 75.4v1M238.2 76.9v1.1M238.2 78.5v1"/>
<path d="M238.2 80v1.1M228.4 81.6v.8M238.2 81.6v.8M38.8 122.8v6M38.8 129.9v1M38.8 131.9v5.2M38.8 138.2v1M65.2 125v.8M65.2 126.4v1M65.2 127.9v1.1M65.2 129.5v1M65.2 131v1.1"/>
<path d="M65.2 132.6v1M65.2 134.1v1.1M65.2 135.7v1M65.2 137.2v.8h.8M66.5 138h1.1M68.1 138h1M69.7 138h.7M122.7 126.6v4.7M122.7 132.3v1M122.7 134.4v5.2M205 125v.6M205 126.1v1"/>
<path d="M205 127.7v1M205 129.2v1M205 130.8v1M205 132.3v1M205 133.8v1.1M205 135.4v1M205 136.9v1.1M205 138.5v1M221.3 125v.6M221.3 126.1v1M221.3 127.7v1M221.3 129.2v1"/>
<path d="M221.3 130.8v1M221.3 132.3v1M221.3 133.8v1.1M221.3 135.4v1M221.3 136.9v1.1M221.3 138.5v1M237.5 125v.6M237.5 126.1v1M237.5 127.7v1M237.5 129.2v1M237.5 130.8v1M237.5 132.3v1"/>
<path d="M237.5 133.8v1.1M237.5 135.4v1M237.5 136.9v1.1M237.5 138.5v1M32.2 150.7v1.2M32.2 152.4v1M32.2 154v1M32.2 155.5v1.1M32.2 157.1v1M32.2 158.6v1.1M38.8 140.2v6.1M38.8 148.4v5"/>
<path d="M38.8 154.4v1.1M38.8 156.5v5.2M45.3 150.7v1.2M45.3 152.4v1M45.3 154v1M45.3 155.5v1.1M45.3 157.1v1M45.3 158.6v1.1M60.1 142h1.2M61.8 142h1M63.3 142h1.1M64.9 142h1"/>
<path d="M66.4 142h1.1M68 142h1M69.5 142h1.1M71.1 142h1M72.6 142h1M74.2 142h1M75.7 142h1.2M122.7 140.6v1M122.7 142.6v4.8M122.7 150.3v6.4M122.7 157.7v1.1M122.7 159.8v5.2"/>
<path d="M205 140v1.1M205 141.6v1M205 143.2v1M205 144.7v.6M221.3 140v1.1M221.3 141.6v1M221.3 143.2v1M221.3 144.7v.6M237.5 140v1.1M237.5 141.6v1M237.5 143.2v1M237.5 144.7v.6"/>
<path d="M32.2 160.2v1M32.2 161.7v1.1M32.2 163.3v1M32.2 164.8v1M32.2 166.4v1.2M38.8 162.7v1M38.8 164.8v5M45.3 160.2v1M45.3 161.7v1.1M45.3 163.3v1M45.3 164.8v1M45.3 166.4v1.2"/>
<path d="M122.7 166v1M122.7 168v6.5"/>
<circle cx="145.5" cy="49.5" r=".06"/>
<circle cx="145.5" cy="54" r=".06"/>
<circle cx="145.5" cy="54" r=".11"/>
<circle cx="145.5" cy="49.5" r=".11"/>
<circle cx="156.8" cy="49.5" r=".06"/>
<circle cx="156.8" cy="49.5" r=".11"/>
<circle cx="173.5" cy="47" r=".06"/>
<circle cx="173.5" cy="47" r=".11"/>
<circle cx="180.2" cy="51.1" r=".06"/>
<circle cx="180.2" cy="51.1" r=".11"/>
<circle cx="184.3" cy="47" r=".11"/>
<circle cx="184.3" cy="47" r=".06"/>
</g>
<g font-size="7.9">
<text x="92.1" y="190.1">主视</text>
<text x="179.2" y="194">主视</text>
<text x="270.6" y="194">主视</text>
</g>
<text font-size="7.1" x="84" y="195.4">通槽</text>
<text font-size="6.6" x="234.6" y="155.6">通槽</text>
<g font-size="6.2" fill="#f00">
<text x="118.5" y="55.7">叠加</text>
<text x="127" y="78.3">旋转轴</text>
<text x="149.9" y="78.3">旋转轴</text>
<text x="177.4" y="78.3">旋转轴</text>
</g>
<g font-size="6.2">
<text x="208.8" y="63.5">旋转轴</text>
<text x="237.4" y="63.5">旋转轴</text>
<text x="196.5" y="66.3">成型面</text>
<text x="220.1" y="66.3">成型面</text>
<text x="253.6" y="66.3">成型面</text>
</g>
<text font-size="4.7" x="273.5" y="18">2</text>
<g font-size="4.1">
<text x="20.5" y="18">第1章 初识机械工程图样与投影方法</text>
<text x="165.7" y="18">班级</text>
<text x="202.3" y="18">学号</text>
<text x="236.9" y="18">姓名</text>
</g>
<g font-size="4" fill="#f00">
<text x="169.3" y="62.8">x</text>
<text x="143.2" y="68.8">x</text>
</g>
<text font-size="3.7" x="20.5" y="24.3">1.2 根据轴测图，理解立体的形成过程，画出指定视图或三视图。</text>
<g font-size="3.5">
<text x="19.1" y="30.4">(1).①观察以下各组视图及相应的立体图，在立体图中</text>
<text x="24.6" y="34.9">找出其成型面（拉伸面）并涂黑，补画各主视图。</text>
<text x="106.4" y="30.4">(2)对照立体图，分别在三个物体的主视图上将相应的</text>
<text x="111.9" y="34.9">旋转成型面涂成灰色，并用“×”号删去成型面内</text>
<text x="193.2" y="30.4">(3)用所给的成型面分别作旋转体①、②和拉伸体③，</text>
<text x="198.7" y="34.9">在指定位置上画出旋转体的主、俯视图及拉伸体的</text>
<text x="111.7" y="39.4">多余线条，最后在图形旁边标注出旋转轴，并注出</text>
<text x="198.7" y="39.4">俯、左视图（拉伸距离自定）。</text>
<text x="111.9" y="43.9">该物体由哪几个基本体组成。</text>
<text x="195.4" y="45.9">① 旋转体</text>
<text x="222" y="45.9">② 旋转体</text>
<text x="248.8" y="45.9">③ 拉伸体</text>
<text x="252.2" y="50.9">（拉伸距离自定）</text>
<text x="19.8" y="74">② 分别用以上两个拉伸面作为旋转面，生成两个回转</text>
<text x="24.6" y="78.6">体，补画各主视图。</text>
<text x="19.1" y="118.2">(4)由正等轴测图画三视图。</text>
<text x="106.4" y="118.2">(5)由正等轴测图画三视图。</text>
<text x="193.2" y="118.2">(6)由正等轴测图画三视图。</text>
</g>
</svg>
